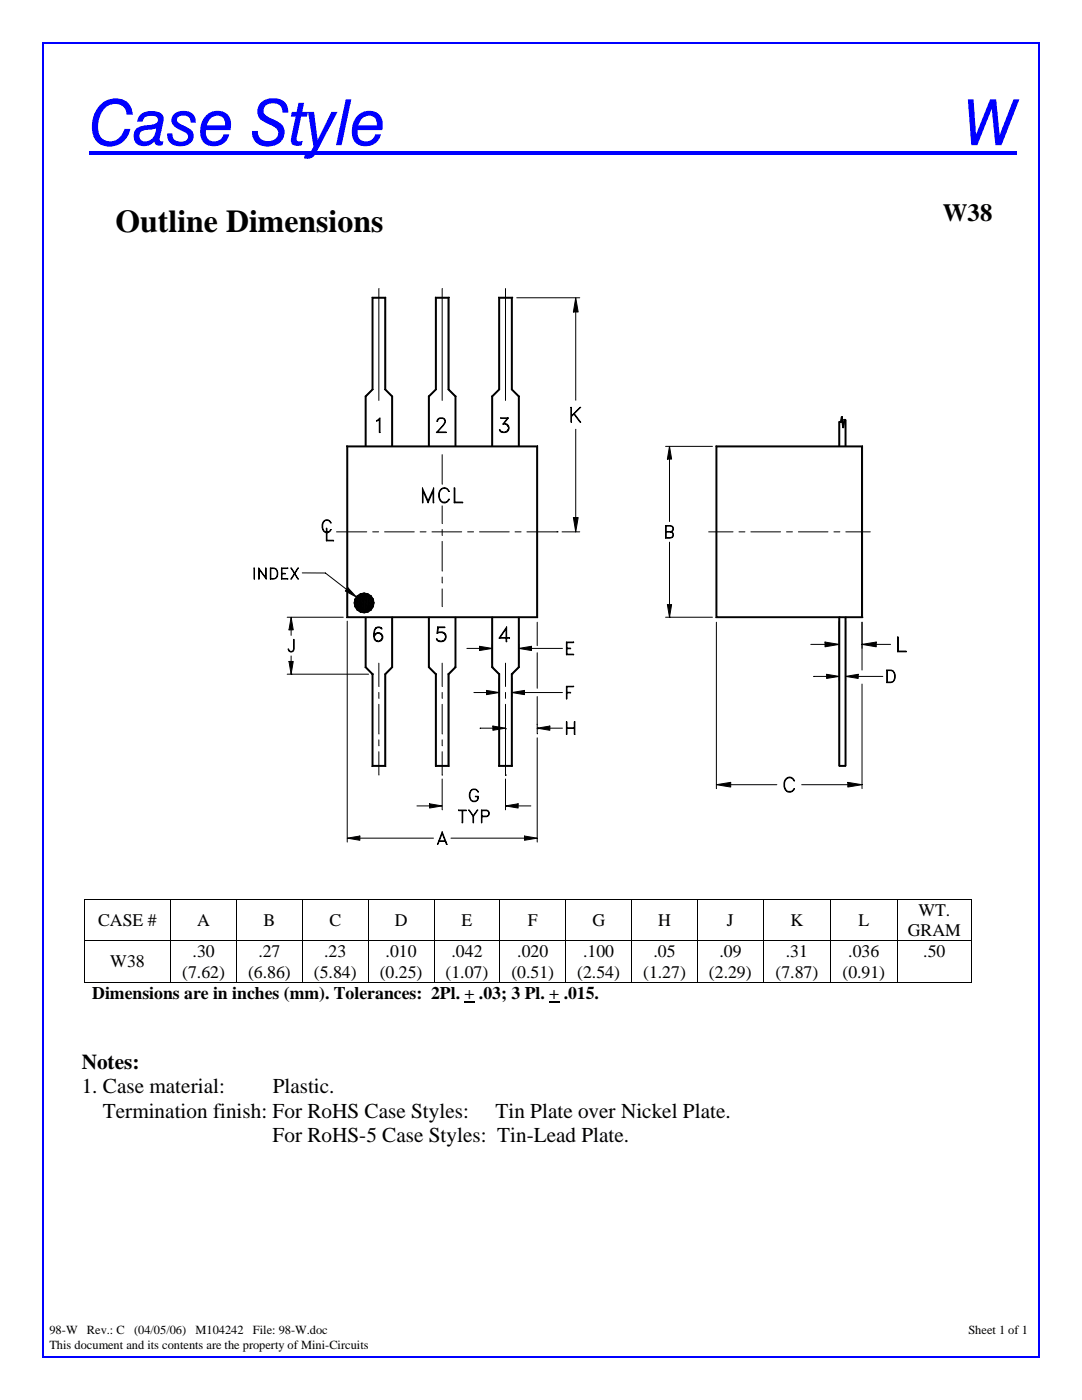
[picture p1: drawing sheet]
<svg xmlns="http://www.w3.org/2000/svg" width="216mm" height="279mm" viewBox="0 0 216 279" stroke-linecap="round" stroke-linejoin="round" font-family="sans-serif">
<path d="M17.8 30.3h185v.7h-185z" fill="#00f"/>
<g fill="#fff">
<path d="M13.8 208.1h185.2v22.5h-185.2z"/>
<path d="M185.6 38.2h15.9v11.8h-15.9z"/>
<path d="M15.9 178.1h188.2v24.8h-188.2z"/>
</g>
<path d="M16.7 179.3h.2v.2h-.2zM193.7 179.3h.2v.2h-.2zM193.7 195.9h.2v.2h-.2z" fill="#000"/>
<g fill="none" stroke="#000" stroke-width=".2">
<path d="M16.7 179.4h177.2M16.8 179.5v8.1M34.1 179.5v8.1M47.2 179.5v8.1M60.3 179.5v8.1M73.5 179.5v8.1M86.6 179.5v8.1M99.7 179.5v8.1M112.9 179.5v8.1M126 179.5v8.1M139.2 179.5v8.1M152.3 179.5v8.1"/>
<path d="M165.7 179.5v8.1M179.1 179.5v8.1M193.8 179.5v8.1M16.7 187.7h177.2M16.7 196h17.3M16.8 187.8v8.3M34.1 187.8v8.3M34.1 196h13M47.2 187.8v8.3M47.3 196h12.9M60.3 187.8v8.3M60.4 196h13"/>
<path d="M73.5 187.8v8.3M73.6 196h12.9M86.6 187.8v8.3M86.7 196h13M99.7 187.8v8.3M99.8 196h13M112.9 187.8v8.3M113 196h12.9M126 187.8v8.3M126.1 196h13M139.2 187.8v8.3M139.3 196h12.9"/>
<path d="M152.3 187.8v8.3M152.4 196h13.2M165.7 187.8v8.3M165.8 196h13.2M179.1 187.8v8.3M179.1 196h14.6M193.8 187.8v8.3"/>
</g>
<path d="M92.7 200h2M109.6 200h2" fill="none" stroke="#000" stroke-width=".34"/>
<path d="M49.1 54.9h133.3v116.3h-133.3z" fill="#fff"/>
<path d="M49.1 54.9h133.3v116.3h-133.3z" fill="none" stroke="#fff" stroke-width=".2"/>
<g fill="none" stroke="#000" stroke-width=".2">
<path d="M74.2 59.3h2.8l-.2 .2h-2.4zM74.2 59.3l.2 .2v18.3l-.2-.1zM74.2 59.4h2.8M74.3 59.3v18.5M75.6 57.6v22.3M76.8 59.5l.2-.2v18.4l-.2 .1zM76.9 59.3v18.5M86.9 59.3l.2 .2v18.3l-.2-.1zM86.9 59.3h2.7l-.2 .2h-2.3zM86.9 59.4h2.7M87 59.3v18.5M88.3 57.6l-.1 22.3"/>
<path d="M89.4 59.5l.2-.2v18.4l-.2 .1zM99.5 59.3l.2 .2v18.3l-.2-.1zM99.5 59.3h2.7l-.2 .2h-2.3zM99.5 59.4h2.7M99.6 59.3v18.5M100.9 57.6v22.3M102 59.5l.2-.2v18.4l-.2 .1zM102.1 59.3v18.5M102.1 59.4h.1M103.1 59.4h12.6M114.9 59.4l.5 2.9h-1zM72.9 79.1l1.3-1.4 .2 .1-1.3 1.4z"/>
<path d="M72.9 79.1l.2 .1v9.9h-.2zM73 79.1v10M76.8 77.8l.2-.1 1.3 1.4-.1 .1zM78.2 79.2l.1-.1v10h-.1zM78.2 79.1v10M85.5 79.1l.2 .1v9.9h-.2zM85.5 79.1l1.4-1.4 .2 .1-1.4 1.4zM85.6 79.1v10M89.4 77.8l.2-.1 1.4 1.4-.2 .1zM90.8 79.2l.2-.1v10h-.2zM90.9 79.1v10M98.1 79.1l.2 .1v9.9h-.2z"/>
<path d="M98.1 79.1l1.4-1.4 .2 .1-1.4 1.4zM98.2 79.1v10M102 77.8l.2-.1 1.4 1.4-.2 .1zM103.4 79.2l.2-.1v10h-.2zM103.5 79.1v10M114.9 62.3v17.6M69.2 89h38.1l-.2 .2h-37.7zM69.2 89l.2 .2v33.9l-.2 .2zM69.2 89.1h38.1M69.3 89v34.3M75.1 83.9l.7-.5v2.9h-.1v-2.6l-.6 .4zM84.3 97.4l1.1 2.5 1.1-2.5 .1 2.9h-.2v-2.2l-1 2.2-1-2.2v2.2h-.1z"/>
<path d="M87.2 86.2h1.8v.1h-1.9l1.2-1.4a.91 .91 0 0 0 .3-1.2l-.8-.2-.3 .2-.2 .4h-.1a.74 .74 0 0 1 .6-.7h.5a.72 .72 0 0 1 .5 1.1l-1.6 1.8M88 97.6a1 1 0 0 1 1.6 .5h-.1a.88 .88 0 0 0-.8-.6 .88 .88 0 0 0-.9 .5 1.68 1.68 0 0 0 .6 2.2h.5l.7-.6a1.09 1.09 0 0 1-1.2 .8 1.09 1.09 0 0 1-.9-1.2v-.7zM88.2 90.7l.1 5.9M90.6 97.4h.2v2.8h1.5v.1h-1.7zM99.8 85.9l.4 .3M100.5 84.5a.95 .95 0 0 1 1.1 1 .95 .95 0 0 1-1.3 .8l-.4-.1-.3-.4h.2a.95 .95 0 0 0 .9 .4 .95 .95 0 0 0 .8-.6M100.9 84.6l.4 .3 .2 .5-.2 .5-.4 .3M101.3 83.4l-1 1.2 .9 .2 .3 .4M101.3 83.5h-1.4v-.1h1.6l-1 1.2M107.1 89.2l.2-.2v34.3l-.2-.2zM107.2 89v34.3M113.9 81.3h.1l.1 3h-.2z"/>
<path d="M114.1 83l1.6-1.7h.2l-1.8 1.8M114.5 82.6l1.2 1.7h.2l-1.3-1.7M114.9 85.7v17.6M132.8 89.1h9.4M133.6 89.1l.4 2.5h-.8zM133.6 91.6v12.5M142.9 89l.2 .2v33.9l-.2 .2zM142.9 89h29.2l-.2 .2h-28.8zM142.9 89.1h29.2M143 89v34.3M167.4 84.2h.2v4.9h-.2zM167.5 84.1h.2l.2 .2h-.4z"/>
<path d="M167.5 84.2v4.9M167.9 83.2h.2l-.2 1.1-.2-.2zM167.9 83.2h.2l.2 2.1-.1 .1zM168.4 83.7l.2 .2-.3 1.5-.1-.1zM168.4 83.7h.3v.2zM168.6 83.8h.2v5.3h-.2zM168.7 83.8v5.3M171.9 89.2l.2-.2v34.3l-.2-.2zM50.7 113.4h.1v2.2h-.1zM51.6 113.4l1.4 1.9v-1.9h.1v2.2l-1.4-1.9v1.9h-.1zM53.9 113.4a1.16 1.16 0 0 1 1.5 .7 1.16 1.16 0 0 1-.7 1.5h-.8zM54 113.5a1.08 1.08 0 0 1 1.3 .5 1.08 1.08 0 0 1-.3 1.4l-1 .1z"/>
<path d="M56.2 113.4h1.2v.1h-1.1v2h1.1v.1h-1.2zM56.3 114.4h.6v.1h-.6M58 113.4l1.5 2.2zM59.4 113.4h.1l-1.5 2.2zM60.3 114.3l4.6 .1 4.3 3.2M64.7 103.9a.85 .85 0 0 1 1.4 .5l-.6-.5a1.14 1.14 0 0 0-1.1 .6 1.14 1.14 0 0 0 .1 1.2l.5 .5h.5l.6-.5a.92 .92 0 0 1-1.1 .6 .92 .92 0 0 1-.7-1v-.6zM65.1 105.4h.1v2.4h1.4v.1h-1.5zM67.1 106.1h6.1M69.4 117.3l1.7 1.9-2.2-1.2zM70.8 119.6h.2l-.1 .7h-.2zM70.9 119.6l.4 2.1-.4-.6zM70.9 119.6v1.5l-.1-.8z"/>
<path d="M71.3 118.9l.6-.4 .1 .2-.6 .4zM71.3 118.9l.1 .2-.4 .5h-.2zM71.3 119l.6-.4v3.5zM71.3 119l.6 3.1-.6-.4zM71.3 119v2.7l-.4-2.1zM71.9 118.5l.8-.2v.2l-.7 .2zM71.9 118.6l.8-.2v3.8zM71.9 118.6l.8 3.6-.8-.1zM72.7 118.4l.7 .2v3.5zM72.7 118.4l.7 3.7-.7 .1zM72.7 118.3l.7 .2-.1 .2-.6-.2zM73.4 118.6l.6 .4v2.7z"/>
<path d="M73.4 118.6l.6 3.1-.6 .4zM73.4 118.5l.7 .4-.2 .2-.6-.4zM73.9 119.1l.2-.2 .4 .7h-.2zM74 119l.4 .6v1.5zM74 119l.4 2.1-.4 .6zM74.3 119.6h.2l.1 .7h-.1zM74.4 106.1h1.2M74.4 119.6l.2 .7-.2 .8zM76.7 106.1h6M83.8 106.1h1.2M86.2 106.1h5.9M88.2 101l.1 3.5"/>
<path d="M88.2 105.7l.1 1.2M88.2 108l.1 6M88.2 115.2l.1 1.1M88.2 117.5l.1 3.6M93.3 106.1h1.2M95.7 106.1h5.9M102.8 106.1h1.2M105.1 106.1h6.1M111.2 106.1h.1M112.1 106.1h3.6M114.4 103.3h1l-.5 2.8zM132.9 106.1l1.2 .1 .3 .4a.82 .82 0 0 1-1.2 .8h-.4v-2.5h1a.66 .66 0 0 1 .6 .6 .66 .66 0 0 1-.6 .7"/>
<path d="M133.6 108.2v12.5M133.8 106.1l.3-.1 .1-.3-.1-.6-1.2-.1v2.3h.9l.3-.1 .1-.3-.1-.6-1.2-.1M141.4 106.1h4.9M147.5 106.1h1.1M149.8 106.1h6M156.9 106.1h1.2M159.3 106.1h5.9M166.4 106.1h1.2M168.8 106.1h4.9M57.3 134.5h16.2M57.3 123.2h11.2M57.7 132h.8l-.4 2.5z"/>
<path d="M58.1 123.2l.4 2.5h-.8zM58.1 134.5h.1M58.1 125.7v1.1M58.1 130.9v1.1M58.6 127.6h.1v1.9a.65 .65 0 0 1-.7 .6l-.4-.2-.1-.4 .5 .5 .4-.1 .2-.4zM69.2 123.3l.2-.2h37.7l.2 .2zM69.2 123.2h38.1M69.3 123.2h.1M69.3 124v44.1M70.7 120.3h.2l.1 .7-.2 .1zM70.8 121.1l.2-.1 .4 .6-.1 .1zM71.4 121.6l.6 .4-.1 .2-.6-.5z"/>
<path d="M72 122l.7 .1v.2l-.8-.1zM72.7 122.1l.6-.1 .1 .2-.7 .1zM72.9 133.2l.2-.1 1.3 1.4-.2 .1zM72.9 123.2h.2v9.9l-.2 .1zM73 123.2v10M73.3 122l.6-.4 .2 .1-.7 .5zM74.2 134.6l.2-.1v18.3l-.2 .1zM74.3 121l.2 .1-.4 .6-.2-.1zM74.3 134.5v18.4M74.3 134.5h.1M74.5 120.3h.1l-.1 .8-.2-.1zM74.7 127.4a.86 .86 0 0 0 1.3 .4l.2-.4"/>
<path d="M74.7 127l.3-.5 .4-.1 .6 .1 .2 .5M75 125.4l.4-.1 .7 .1M75.1 125.3a2.71 2.71 0 0 0-.3 2.3l.5 .3M75.3 126.4l-.5 .3-.1 .4M75.6 132.3v4.7M75.6 138.2v1.2M75.7 126.4l.4 .3 .1 .4-.1 .5-.4 .3M76 125.3l.1 .2h.1a.87 .87 0 0 0-1.2-.2 2.27 2.27 0 0 0 0 2.6l.4 .2a.94 .94 0 0 0 1-1 .93 .93 0 0 0-.7-.8 .93 .93 0 0 0-1 .4M76.8 134.5l.2 .1v18.3l-.2-.1zM76.9 134.5v18.4M78.2 123.2h.1v10l-.1-.1zM78.2 133.1l.1 .1-1.3 1.4-.2-.1z"/>
<path d="M78.2 123.2v10M85.5 123.2h.2v9.9l-.2 .1zM85.5 133.2l.2-.1 1.4 1.4-.2 .1zM85.6 123.2v10M86.9 134.6l.2-.1v18.3l-.2 .1zM87 134.5v18.4M87.2 127.6l.4 .3M88.2 132.3l.1 4.7M88.2 138.2l.1 1.2M88.3 126.3a.9 .9 0 0 1 .6 .8 .9 .9 0 0 1-.6 .8M88.9 126.8a1.22 1.22 0 0 0-1.7-.4l.1-1.3h1.5v.2h-1.3l-.2 1a1.04 1.04 0 0 1 1.6 .2 1.04 1.04 0 0 1-.4 1.5 1.04 1.04 0 0 1-1.4-.5h.1a.96 .96 0 0 0 1.7-.1M89.4 134.5l.2 .1v18.3l-.2-.1z"/>
<path d="M90.8 133.1l.2 .1-1.4 1.4-.2-.1zM90.8 123.2h.2v10l-.2-.1zM90.9 123.2v10M93.2 129.4h2.5M94.6 138.2h2.5M95.7 129l2.5 .4-2.5 .4zM97.1 137.8l2.5 .4-2.5 .4zM98.1 123.2h.2v9.9l-.2 .1zM98.1 133.2l.2-.1 1.4 1.4-.2 .1zM98.2 123.2v10M98.2 133.2h.1M99.5 134.6l.2-.1v18.3l-.2 .1z"/>
<path d="M99.6 135.3v3.7M99.6 134.5h.1M99.6 134.5v18.4M99.7 127.2h2v.2h-2.1l1.5-2.3v3h-.1v-2.6l-1.3 1.9M100.9 132.3v4.7M100.9 138.2v1.2M102 134.5l.2 .1v18.3l-.2-.1zM102.1 134.5v18.4M102.1 138.2l2.6-.4v.8zM102.1 134.5h.1M102.1 138.2h.1M103.4 133.1l.2 .1-1.4 1.4-.2-.1z"/>
<path d="M103.4 123.2h.2v10l-.2-.1zM103.5 129.4l2.6-.4v.8zM103.5 129.4h.1M103.5 133.2h.1M103.5 123.2v10M103.5 128.6v3.8M104.7 138.2h7.5M106.1 129.4h6.1M107.2 124.2v4.7M107.2 130.3v7.1M107.2 139v7.5M113 137h1.5v.1h-1.4v2.4h-.1z"/>
<path d="M113 128.1h1.5v.2h-1.4v2.2h1.4v.2h-1.5zM113.1 138.2h.8v.1h-.8M113.1 129.3h.8v.2h-.8M132.8 123.2h9.4M133.2 120.7h.8l-.4 2.5zM133.6 123.2h.1M142.9 123.3l.2-.2h28.8l.2 .2zM142.9 123.2h29.2M142.9 124.2l.1 33.2M161.8 128.6h2.8M162.4 135h2.5M164.6 128.1l2.9 .5-2.9 .5z"/>
<path d="M164.9 134.6l2.6 .4-2.6 .4zM167.4 123.2h.2v29.7h-.2zM167.5 123.2h.1M167.5 123.2v29.7M168.6 123.2h.2v29.7h-.2zM168.7 123.2v29.7M168.7 135l2.5-.4v.8zM168.7 123.2h.1M168.7 135h.1M171.2 135h5M172 128.6l2.8-.5v1zM172 123.2h.1"/>
<path d="M172 128.6h.1M172 124.2v9.5M172 136.5v20.9M174.8 128.6h2.9M176.9 133.7a1.33 1.33 0 0 1 1.7 .9 1.33 1.33 0 0 1-.8 1.6h-.9zM177.1 133.8a1.25 1.25 0 0 1 1.4 .7 1.25 1.25 0 0 1-.4 1.5l-1 .1zM179.1 127.1h.1v2.8h1.6v.2h-1.7zM74.2 152.9l.2-.1h2.4l.2 .1zM74.2 152.8h2.8M75.6 140.6v5.9M75.6 147.7v1.1M75.6 150v4.7"/>
<path d="M86.9 152.8h2.7M87.1 152.8h2.3l.2 .1h-2.7zM88.2 140.6l.1 5.9M88.2 147.7l.1 1.1M88.2 150l.1 4.7M88.2 155.5l.1 6.1M88.2 154.7h.1M93.9 157.8a.87 .87 0 0 1 .8-.4 .87 .87 0 0 1 .7 .7 .88 .88 0 0 0-.9-.5 .88 .88 0 0 0-.7 .8 1.25 1.25 0 0 0 .6 1.5h.5a.69 .69 0 0 0 .4-.9h-.4v-.1h.5a.92 .92 0 0 1-.8 1.1 .92 .92 0 0 1-1-1v-.6zM95.8 145.3h2.5M98.3 144.9l2.6 .4-2.6 .4zM99.5 152.9l.2-.1h2.3l.2 .1zM99.5 152.8h2.7"/>
<path d="M100.9 154.7h.1M100.9 145.4h.1M100.9 140.6v14.1M100.9 155.5v6.1M107.2 145.3l2.5-.4v.8zM107.2 145.4h.1M107.2 145.3h.1M107.2 147.2v20.9M109.7 145.3h2.5M113 144.1h.1v2.5h-.1zM113.1 145.3h1.5M113.1 145.4h1.5"/>
<path d="M114.6 144.1h.1v2.5h-.1zM142.9 156.6l2.9-.5v1zM145.8 156.6h9.2M156.8 155.4a1.01 1.01 0 0 1 1.7 .4h-.1a.89 .89 0 0 0-.8-.6 .89 .89 0 0 0-.9 .5 1.61 1.61 0 0 0 .6 2.2l.8-.1 .3-.4h.1a1.09 1.09 0 0 1-1.2 .7 1.09 1.09 0 0 1-.9-1.1v-.7zM160 156.6h9.2M167.5 152.8h1.2v.1h-1.2zM169.2 156.1l2.8 .5-2.8 .5zM69.3 167.3l2.5-.5v.9zM71.8 167.3h14.7M83.2 160.8h2.5M85.7 160.4l2.5 .4-2.5 .5zM87.5 167.9h1.5"/>
<path d="M87.6 167.8h1.2M88.2 166l1 2.5h-.1l-.9-2.1-.9 2.1zM90 167.3h14.7M91.5 161.7h1.6v.1h-1.6zM92.2 161.8v2.4h.1v-2.4M94.4 162.9l.9-1.2-.8 1.2v1.3h-.1v-1.3l-.9-1.2 1 1.2M96.2 162.9l1.2-.1 .1-.3-.1-.6-.3-.1h-.9v2.4h-.1v-2.5h1a.69 .69 0 0 1 .6 .6 .69 .69 0 0 1-.6 .7h-.9M100.9 160.8l2.5-.4v.9zM100.9 160.8h.1M103.4 160.8h2.5M104.7 166.8l2.5 .5-2.5 .4z"/>
</g>
<g fill="#000">
<path d="M72.9 79.1l1.3-1.4-1.1 1.5zM74.2 77.7l.2 .1-1.3 1.4zM76.8 77.8l1.5 1.3-.1 .1zM76.8 77.8l.2-.1 1.3 1.4zM85.5 79.1l1.4-1.4-1.2 1.5zM86.9 77.7l.2 .1-1.4 1.4zM89.4 77.8l1.6 1.3-.2 .1zM89.4 77.8l.2-.1 1.4 1.4zM98.1 79.1l1.4-1.4-1.2 1.5zM99.5 77.7l.2 .1-1.4 1.4zM102 77.8l1.6 1.3-.2 .1zM102 77.8l.2-.1 1.4 1.4z"/>
<path d="M114.9 59.4l.5 2.9h-1zM133.6 89.1l.4 2.5h-.8zM167.5 84.1h.2l-.2 .2zM167.5 84.3l.2-.2 .2 .2zM167.9 83.2v1.1l-.2-.2zM167.9 83.2h.2l-.2 1.1zM167.9 83.2l.4 2.1-.1 .1zM167.9 83.2h.2l.2 2.1zM168.4 83.7l-.1 1.7-.1-.1zM168.4 83.7l.2 .2-.3 1.5zM168.4 83.7h.3l-.1 .2zM168.7 83.7v.2h-.1z"/>
<path d="M69.4 117.3l1.7 1.9-2.2-1.2zM70.8 119.6h.2l-.3 .7zM71 119.6l-.1 .7h-.2zM71.3 118.9l.1 .2-.6 .5zM71.3 119l.6-.4v3.5zM70.8 119.6l.6-.5-.4 .5zM71.3 118.9l.6-.4 .1 .2zM71.9 118.6l.8-.2v3.8zM71.3 118.9l.7-.2-.6 .4zM72.7 118.4l.7 .2v3.5zM71.9 118.5l.8-.2v.2zM71.9 118.5h.8l-.7 .2z"/>
<path d="M72.7 118.3l.6 .4-.6-.2zM73.4 118.6l.6 .4v2.7zM72.7 118.3l.7 .2-.1 .2zM73.4 118.5l.5 .6-.6-.4zM73.4 118.5l.7 .4-.2 .2zM73.9 119.1l.2-.2 .2 .7zM74.1 118.9l.4 .7h-.2zM114.4 103.3h1l-.5 2.8zM58.1 123.2l.4 2.5h-.8zM57.7 132h.8l-.4 2.5zM70.7 120.3h.2l-.1 .8zM70.9 119.6v1.5l-.1-.8z"/>
<path d="M70.8 121.1l.2-.1 .3 .7zM70.9 120.3l.1 .7-.2 .1zM71 121l.4 .6-.1 .1zM71.4 121.6l.5 .6-.6-.5zM71.4 121.6l.6 .4-.1 .2zM72 122l.7 .3-.8-.1zM71.3 119l.6 3.1-.6-.4zM72 122l.7 .1v.2zM71.9 118.6l.8 3.6-.8-.1zM72.7 122.1l.7 .1-.7 .1zM72.7 122.1l.6-.1 .1 .2zM73.3 122l.6-.4 .2 .1z"/>
<path d="M72.7 118.4l.7 3.7-.7 .1zM73.3 122l.8-.3-.7 .5zM74.3 121l.2 .1-.6 .5zM73.4 118.6l.6 3.1-.6 .4zM73.9 121.6l.6-.5-.4 .6zM72.9 133.2l1.5 1.3-.2 .1zM74.5 120.3h.1l-.3 .7zM72.9 133.2l.2-.1 1.3 1.4zM74.3 119.6h.2v.7zM74.6 120.3l-.1 .8-.2-.1zM74.4 119.6l.2 .7-.2 .8zM74.5 119.6l.1 .7h-.1z"/>
<path d="M78.2 133.1l-1.2 1.5-.2-.1zM78.2 133.1l.1 .1-1.3 1.4zM85.5 133.2l1.6 1.3-.2 .1zM85.5 133.2l.2-.1 1.4 1.4zM90.8 133.1l-1.2 1.5-.2-.1zM90.8 133.1l.2 .1-1.4 1.4zM95.7 129l2.5 .4-2.5 .4zM97.1 137.8l2.5 .4-2.5 .4zM98.1 133.2l1.6 1.3-.2 .1zM98.1 133.2l.2-.1 1.4 1.4zM103.4 133.1l-1.2 1.5-.2-.1zM103.4 133.1l.2 .1-1.4 1.4z"/>
<path d="M102.1 138.2l2.6-.4v.8zM103.5 129.4l2.6-.4v.8zM133.2 120.7h.8l-.4 2.5zM164.6 128.1l2.9 .5-2.9 .5zM164.9 134.6l2.6 .4-2.6 .4zM168.7 135l2.5-.4v.8zM172 128.6l2.8-.5v1zM98.3 144.9l2.6 .4-2.6 .4zM107.2 145.3l2.5-.4v.8zM142.9 156.6l2.9-.5v1zM167.5 152.8h1.2l-1.2 .1zM167.5 152.9l1.2-.1v.1z"/>
<path d="M169.2 156.1l2.8 .5-2.8 .5zM69.3 167.3l2.5-.5v.9zM85.7 160.4l2.5 .4-2.5 .5zM100.9 160.8l2.5-.4v.9zM104.7 166.8l2.5 .5-2.5 .4z"/>
</g>
<path d="M89.5 59.3v18.5M172 89v34.3M89.5 134.5v18.4" fill="none" stroke="#000" stroke-width=".21"/>
<path d="M71.1 119v2.7M74.2 119v2.7" fill="none" stroke="#000" stroke-width=".4"/>
<path d="M8.5 8.5h.2v.2h-.2z" fill="#00f"/>
<path d="M8.5 8.6h198.9" fill="none" stroke="#00f" stroke-width=".25"/>
<path d="M207.2 8.5h.2v.2h-.2z" fill="#00f"/>
<path d="M8.6 8.7v262M207.3 8.7v262" fill="none" stroke="#00f" stroke-width=".25"/>
<path d="M8.5 270.7h.2v.2h-.2z" fill="#00f"/>
<path d="M8.5 270.8h198.9" fill="none" stroke="#00f" stroke-width=".25"/>
<path d="M207.2 270.7h.2v.2h-.2z" fill="#00f"/>
<g font-size="12.7" fill="#00f">
<text x="17.8" y="29">Case Style</text>
<text x="192.3" y="29">W</text>
</g>
<text font-size="6.3" x="23" y="46.2">Outline Dimensions</text>
<text font-size="4.9" x="188.1" y="44.1">W38</text>
<g font-size="4.2">
<text x="16.3" y="213.3">Notes:</text>
<text x="16.3" y="218.2">1. Case material:</text>
<text x="54.4" y="218.2">Plastic.</text>
<text x="20.5" y="223">Termination finish: For RoHS Case Styles:</text>
<text x="54.4" y="228">For RoHS-5 Case Styles: Tin-Lead Plate.</text>
<text x="98.9" y="223">Tin Plate over Nickel Plate.</text>
</g>
<g font-size="3.5">
<text x="19.6" y="184.8">CASE #</text>
<text x="39.4" y="184.8">A</text>
<text x="52.6" y="184.8">B</text>
<text x="65.7" y="184.8">C</text>
<text x="78.8" y="184.8">D</text>
<text x="92.1" y="184.8">E</text>
<text x="105.3" y="184.8">F</text>
<text x="118.2" y="184.8">G</text>
<text x="131.3" y="184.8">H</text>
<text x="145.1" y="184.8">J</text>
<text x="157.7" y="184.8">K</text>
<text x="171.3" y="184.8">L</text>
<text x="183.2" y="182.7">WT.</text>
<text x="38.4" y="191">.30</text>
<text x="51.5" y="191">.27</text>
<text x="64.7" y="191">.23</text>
<text x="76.9" y="191">.010</text>
<text x="90.1" y="191">.042</text>
<text x="103.2" y="191">.020</text>
<text x="116.4" y="191">.100</text>
<text x="130.4" y="191">.05</text>
<text x="143.5" y="191">.09</text>
<text x="156.8" y="191">.31</text>
<text x="169.3" y="191">.036</text>
<text x="181.1" y="186.8">GRAM</text>
<text x="184.2" y="191">.50</text>
<text x="22" y="193.1">W38</text>
<text x="36.4" y="195.1">(7.62)</text>
<text x="49.5" y="195.1">(6.86)</text>
<text x="62.6" y="195.1">(5.84)</text>
<text x="75.8" y="195.1">(0.25)</text>
<text x="88.9" y="195.1">(1.07)</text>
<text x="102" y="195.1">(0.51)</text>
<text x="115.2" y="195.1">(2.54)</text>
<text x="128.3" y="195.1">(1.27)</text>
<text x="141.5" y="195.1">(2.29)</text>
<text x="154.7" y="195.1">(7.87)</text>
<text x="168.1" y="195.1">(0.91)</text>
<text x="18.4" y="199.5">Dimensions are in inches (mm). Tolerances: 2Pl. + .03; 3 Pl. + .015.</text>
</g>
<g font-size="2.5">
<text x="9.8" y="266.3">98-W</text>
<text x="9.8" y="269.1">This document and its contents are the property of Mini-Circuits</text>
<text x="17.3" y="266.3">Rev.: C</text>
<text x="26.8" y="266.3">(04/05/06)</text>
<text x="39" y="266.3">M104242</text>
<text x="50.5" y="266.3">File: 98-W.doc</text>
<text x="193.2" y="266.3">Sheet 1 of 1</text>
</g>
</svg>
